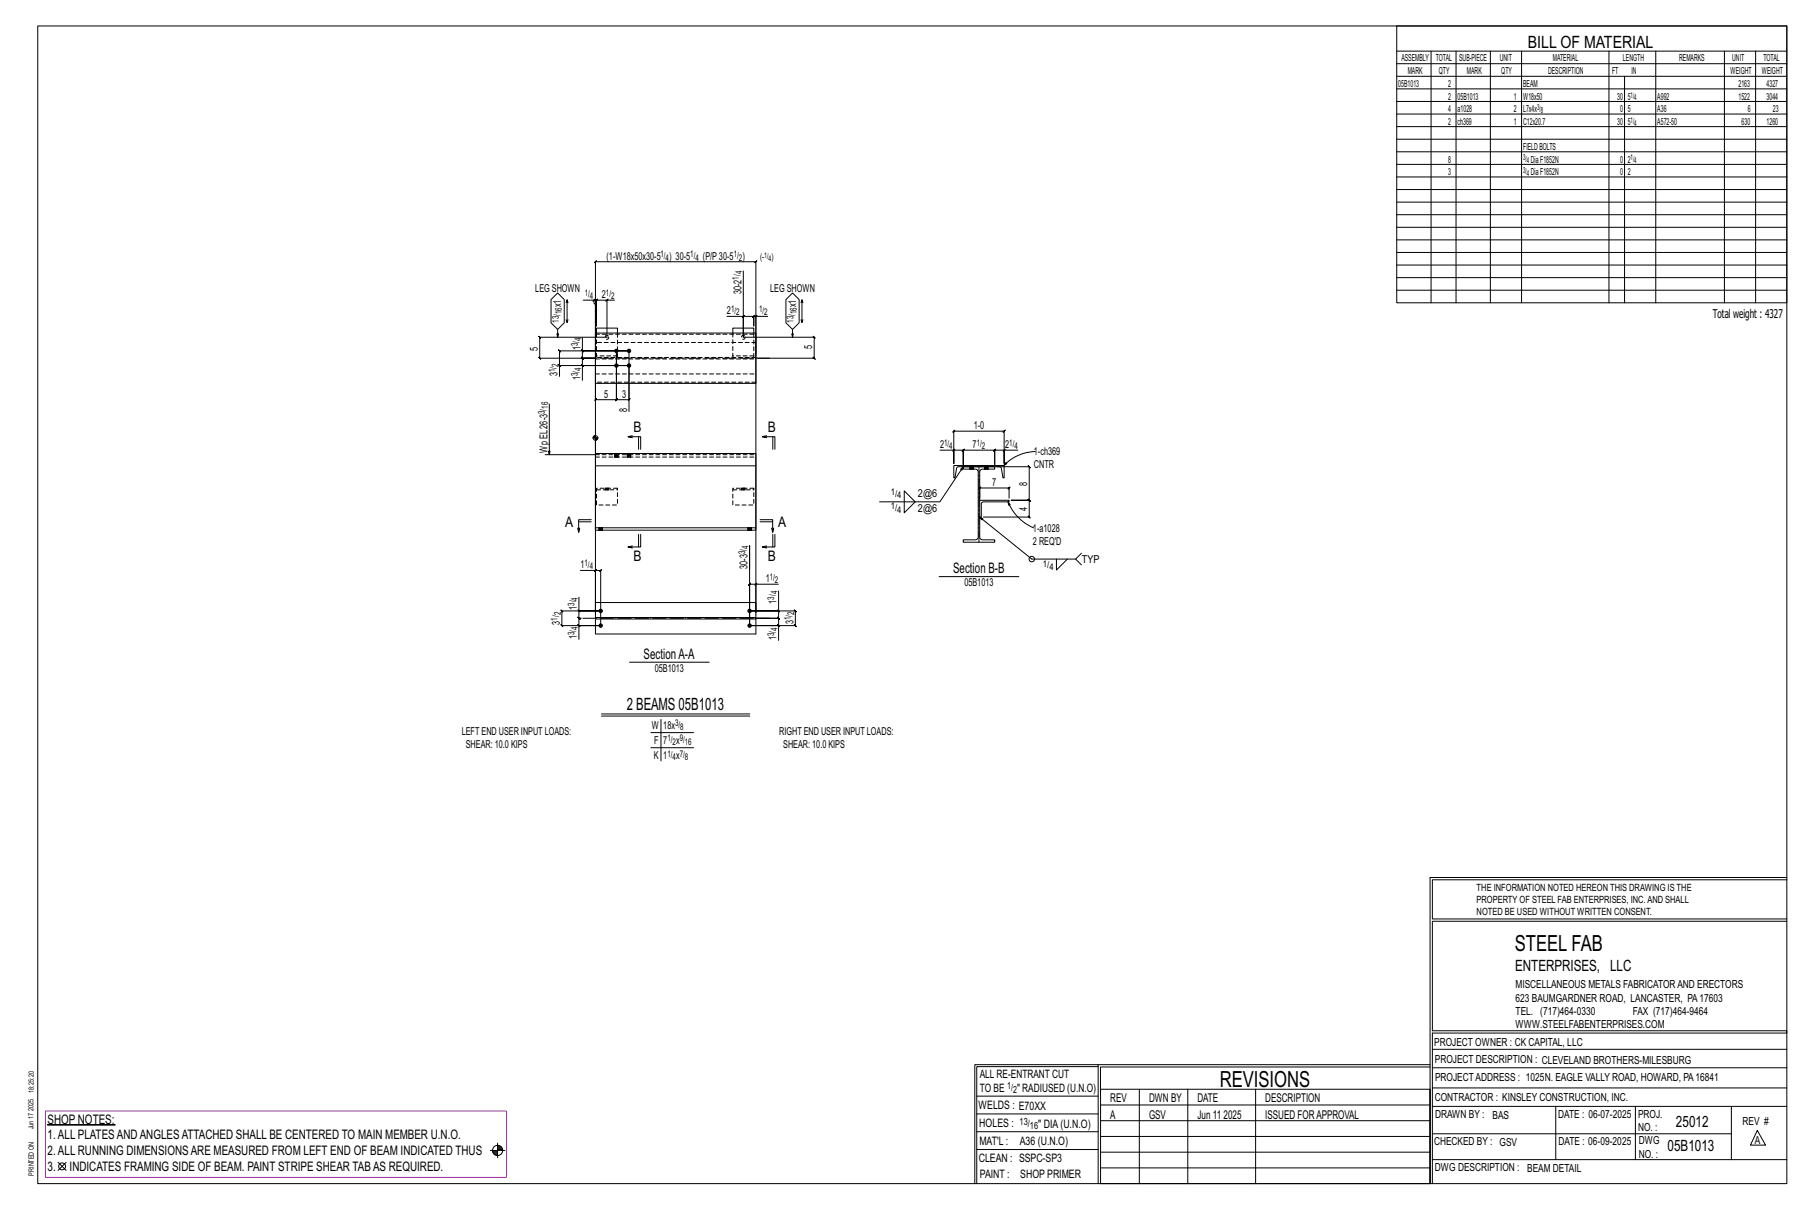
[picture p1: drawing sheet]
<svg xmlns="http://www.w3.org/2000/svg" width="914mm" height="610mm" viewBox="0 0 914 610" stroke-linecap="round" stroke-linejoin="round" font-family="sans-serif">
<g fill="#000" stroke="#000" stroke-width=".5">
<path d="M24 568h34z"/>
<circle cx="311" cy="177" r=".9"/>
<circle cx="317" cy="177" r=".9"/>
<circle cx="311" cy="184" r=".9"/>
<circle cx="317" cy="184" r=".9"/>
<circle cx="303" cy="308" r=".9"/>
<circle cx="303" cy="316" r=".9"/>
<circle cx="378" cy="316" r=".9"/>
<circle cx="378" cy="308" r=".9"/>
</g>
<g fill="none" stroke="#000" stroke-width=".5">
<path d="M19 13h883v584h-883zM705 13h197v140h-197zM705 26h197M705 32h197M705 39h197M722 26v127M735 26v127M752 26v127M768 26v127M812 26v127M820 39v114M836 26v127"/>
<path d="M870 26v127M886 26v127M705 45h197M705 51h197M705 58h197M705 64h197M705 70h197M705 77h197M705 83h197M705 89h197M705 96h197M705 102h197"/>
<path d="M705 108h197M705 115h197M375 137v33h36h-1l1 1v-1v11l-1-1 1 1h-30M705 121h197M705 127h197M705 134h197M278 151l3-3 4 3v12l-4 3-3-3zM286 151v2M287 153l-1-2v12M294 151h6v2v1v25M299 152l1-1zM300 151h1v1l1-1h-1v14v-14v1l1-1h-1h5"/>
<path d="M306 151h1l-1 1zM310 151h-4v19h-34l1 1-1-1v11v-1l1 1h-1h28h-6l-1-1 1 1v-4M367 160h8v10M375 160l1-1zM375 160h5l1-1-1 1v5v-5l1-1-1 1h1M387 160h-6v19M397 151l3-3 3 3v12l-3 3-3-3zM405 151l-1 2M405 153v-2v12M705 140h197M705 146h197M281 166v4"/>
<path d="M286 161v2l1-2M293 177l1 1zM294 170v7h23h-35l1 1-1-1v7M300 168h81v25h-81zM301 168v-2h11v2M317 177v25l1-1-1 1h-6l1-1-1 1v-25v25l1-1-1 1h-11l1-1-1 1v-20M370 168v-2h10v2M381 160l1-1zM400 166v4M404 161l1 2v-2M282 184l1 1zM282 190v-6h35v24"/>
<path d="M293 184l1 1zM300 181h-6l-1-1 1 1v3M317 184h-23v8M277 204v25M300 220v1M300 220v8M319 220h-2M387 220h-2M275 229h25M299 221h3M299 220v1M300 229h81v6h-81z"/>
<path d="M300 235v31M301 221v1M302 221h.1M310 229h.1M310 231h.1M312 229h.1M312 231h.1M317 229h.1M317 231h.1M318 229h.1M318 231h.1M319 221l-2-1h6v7"/>
<path d="M322 220v7M381 235v31M387 221l-2-1h6v7M390 220v7M474 227h7v7v-16l1-1-1 1h26h-1l1-1v1v16v-7h7M481 235h26v6h-1l-1-5h-1h-21l-1 5h-1zM481 227h5v1l1-1h-1v7v-7v1l1-1h-1h16l-1 1 1-1v7v-7l-1 1 1-1h5M482 227l-1 1zM486 236h16v1h-6h-1l-1 1 1 34h1h6v2h-16v-2h6h1l1-1v-33l-2-1h-6zM486 236l-12 17h-30M489 235h.1M489 236h.1"/>
<path d="M489 237h.1M491 235h.1M491 236h.1M491 237h.1M497 235h.1M497 236h.1M497 237h.1M499 235h.1M499 236h.1M499 237h.1M503 236h16v-1l1 1h-1v16l1 1-1-1h-9h9l1 1-1-1v9v-1l1 1h-1h-23M507 227l-1 1z"/>
<path d="M508 233v1l-1 1zM522 228a23 23 0 0 0-15 7M456 248l6 5-6 6zM494 251v-5v1l1-1h-1h15v1l1-1h-1v5M494 252h15v1h-13l-1 1v7h-1l27 21h22l3-3M509 253l1 2h-1zM509 253a24 24 0 0 0 13 13M291 266l1 3M292 263h6M298 262h-6v7l1-3M300 266h81v2h-81zM302 266h.1"/>
<path d="M302 268h.1M304 266h.1M304 268h.1M319 275l-2 1M322 270v6M323 270v6h-6l2 1M377 266h.1M377 268h.1M379 266h.1M379 268h.1M384 262h6v7v-3M384 263h6"/>
<path d="M387 275l-2 1M389 266l1 3M390 270v6M391 270v6h-6l2 1M293 288h7v21v-177v1l1-1h-1h81v1l1-1h-1v177v-14h12M300 288l1-1zM300 288h3l1-1-1 1v28M378 287v-12v41v-21l1-1-1 1h3M381 295l1-1zM393 298v10h-15h23l1 1-1-1v8v-1l1 1h-1h-23h15v7M474 291h40M533 282v6l6-6"/>
<path d="M543 282l3 3M292 315l1 1zM292 308l1 1zM292 301v7h11h-19h-1l1 1v-1v8l-1-1 1 1h19h-11v7M292 308v4v-1l1 1h-1h1l-1-1 1 1h-1v4M300 312h81h-81zM300 312v8h81v-8M300 312v-8h81v8M392 308l1 1zM392 315l1 1zM393 308v4l-1-1 1 1h-12h12l-1-1 1 1v4M318 334h40"/>
<path d="M304 360h74M304 361h74M328 370h22M328 377h22M334 363v21M722 443v154M722 443h180M902 444h-179v20h179M902 465h-179v55h179v1h-179v76M554 538h-61v59M554 537h168M722 538h-167v13"/>
<path d="M723 539h179M723 530h179M493 553h61M555 550h167v47h-167zM555 558h167M575 550v47M599 550v47M634 550v47M723 549h179M723 558h179M785 558v27M825 558v27"/>
<path d="M874 558v27M251 577v7M251 579h2M251 580h3M251 578h2M493 571h61M493 562h61M555 573h167M555 566h167M723 572h151M887 570l4 8h-8zM29 587l4 4"/>
<path d="M33 587l-4 4M247 581h8M249 581h2M249 582h2M250 583h1M492 597v-60h62v60M493 580h61M555 589h167M555 581h167M723 585h179"/>
<circle cx="300" cy="221" r="1.2"/>
<circle cx="521" cy="282" r="1.4"/>
<circle cx="31" cy="589" r="1.8"/>
<circle cx="251" cy="581" r="2.6"/>
</g>
<path d="M23 561h233v33h-233z" fill="none" stroke="#f0f" stroke-width=".5"/>
<g fill="none" stroke="#000" stroke-width=".5" stroke-dasharray="2 1.4">
<path d="M300 169h81M301 168v12M312 180h-11M370 168v12M380 180h-10M381 173h-81M300 189h81M300 181h81M312 180v-12M380 180v-12M381 193h-81M381 180h-81"/>
<path d="M300 229h81M300 231h81M310 229h.1M310 229v2M311 229h.1M311 229l-1 2M311 229h1M311 229v2zM311 231h.1M311 229v2M312 229h.1M312 229v2"/>
<path d="M312 231h.1M312 231v-2M317 229h.1M317 229v2M317 229h1M317 229l1 2zM317 231h.1M318 229h.1M318 229v2M318 231h.1M318 231v-2M489 235h1"/>
<path d="M489 235v1M489 236v1M489 236h1M490 236h-1M490 236v-1M490 236l-1 1M490 235v1zM490 236v1M490 236l1-1M490 235h1M490 236l1 1zM490 237h.1"/>
<path d="M491 236v-1M491 236v1M491 236h.1M491 237h.1M491 237v-1M497 235h.1M497 235v1M497 236v1M497 236h.1M497 236v-1M497 235l1 1zM498 236v-1"/>
<path d="M498 235h.1M498 236v1zM498 236l-1 1M498 237h-1M498 236l1-1M498 236v1M499 236h.1M499 236v-1M499 237h.1M499 237v-1M301 246h11v9h-11zM301 247h11"/>
<path d="M305 246l1 1zM306 246h.1M306 246v1M306 247v-1v1M307 246v1M370 246h10v9h-10zM370 247h10M374 246v1zM374 246h.1M375 246l-1 1M375 247v-1l-1 1M375 246v1"/>
<path d="M376 246v1M302 266h.1M302 266v2M302 268h.1M303 268v-2M303 266v2zM303 268l1-2M303 266h.1M304 268v-2M304 268h.1M377 266h.1M377 266v2"/>
<path d="M377 268h.1M378 268v-2M378 266v2zM378 268l1-2M378 266h1M379 268v-2M379 268h.1"/>
<circle cx="306" cy="170" r="1"/>
<circle cx="375" cy="170" r="1"/>
</g>
<path d="M294 181h94M294 312h94" fill="none" stroke="#000" stroke-width=".5" stroke-dasharray="6.8 1 0 1"/>
<path d="M494 274v-38" fill="none" stroke="#000" stroke-width=".5" stroke-dasharray="5.8 1 1 1"/>
<g font-size="11.2">
<text x="764" y="480">STEEL FAB</text>
<text x="616" y="548">REVISIONS</text>
</g>
<g font-size="8.6">
<text x="771" y="24">BILL OF MATERIAL</text>
<text x="316" y="358">2 BEAMS 05B1013</text>
</g>
<g font-size="7.9">
<text x="765" y="490">ENTERPRISES, LLC</text>
<text x="846" y="569">25012</text>
<text x="842" y="581">05B1013</text>
</g>
<g font-size="7.3">
<text x="320" y="218">B</text>
<text x="387" y="218">B</text>
<text x="285" y="266">A</text>
<text x="393" y="266">A</text>
<text x="320" y="283">B</text>
<text x="387" y="283">B</text>
<text x="481" y="289">Section B-B</text>
<text x="325" y="332">SectionA-A</text>
</g>
<g font-size="6.6">
<text x="24" y="567">SHOP NOTES:</text>
<text x="24" y="575">1.ALL PLATESANDANGLESATTACHED SHALL BE CENTERED TO MAIN MEMBER U.N.O.</text>
<text x="24" y="583">2.ALL RUNNING DIMENSIONSARE MEASURED FROM LEFT END OF BEAM INDICATED THUS</text>
<text x="24" y="591">3.</text>
<text x="35" y="591">INDICATES FRAMING SIDE OF BEAM. PAINT STRIPE SHEAR TABAS REQUIRED.</text>
</g>
<g font-size="6.1">
<text x="864" y="161">Total weight : 4327</text>
<text x="560" y="556">REV</text>
<text x="580" y="556">DWN BY</text>
<text x="604" y="556">DATE</text>
<text x="639" y="556">DESCRIPTION</text>
<text x="560" y="564">A</text>
<text x="580" y="564">GSV</text>
<text x="604" y="564">Jun 11</text>
<text x="617" y="564">2025</text>
<text x="639" y="564">ISSUED FORAPPROVAL</text>
</g>
<g font-size="5.9">
<text x="494" y="560">WELDS : E70XX</text>
<text x="494" y="569">HOLES :</text>
<text x="524" y="569">&quot; DIA(U.N.O)</text>
<text x="494" y="578">MAT'L :</text>
<text x="515" y="578">A36 (U.N.O)</text>
<text x="494" y="586">CLEAN : SSPC-SP3</text>
<text x="495" y="595">PAINT :</text>
<text x="515" y="595">SHOP PRIMER</text>
</g>
<g font-size="5.8">
<text x="494" y="544">ALL RE-ENTRANT CUT</text>
<text x="494" y="551">TO BE</text>
<text x="513" y="551">&quot; RADIUSED (U.N.O)</text>
</g>
<g font-size="5.6">
<text x="765" y="499">MISCELLANEOUS METALS FABRICATORAND ERECTORS</text>
<text x="765" y="505">623 BAUMGARDNER ROAD, LANCASTER, PA17603</text>
<text x="765" y="512">TEL. (717)464-0330</text>
<text x="824" y="512">FAX (717)464-9464</text>
<text x="765" y="519">WWW.STEELFABENTERPRISES.COM</text>
<text x="724" y="528">PROJECT OWNER : CK CAPITAL, LLC</text>
<text x="724" y="537">PROJECT DESCRIPTION : CLEVELAND BROTHERS-MILESBURG</text>
<text x="724" y="545">PROJECTADDRESS : 1025N. EAGLE VALLY ROAD, HOWARD, PA16841</text>
<text x="724" y="556">CONTRACTOR : KINSLEY CONSTRUCTION, INC.</text>
<text x="724" y="564">DRAWN BY :</text>
<text x="753" y="564">BAS</text>
<text x="786" y="564">DATE : 06-07-2025</text>
<text x="827" y="564">PROJ.</text>
<text x="879" y="568">REV #</text>
<text x="827" y="571">NO. :</text>
<text x="724" y="578">CHECKED BY : GSV</text>
<text x="787" y="578">DATE : 06-09-2025</text>
<text x="827" y="578">DWG</text>
<text x="886" y="578">A</text>
<text x="827" y="584">NO. :</text>
<text x="724" y="591">DWG DESCRIPTION : BEAM DETAIL</text>
</g>
<g font-size="5.5">
<text x="306" y="131">(1-W18x50x30-5</text>
<text x="338" y="131">) 30-5</text>
<text x="355" y="131">(P/P30-5</text>
<text x="375" y="131">)</text>
<text x="270" y="147">LEG SHOWN</text>
<text x="374" y="148" transform="rotate(-90 374 148)">30-2</text>
<text x="389" y="147">LEG SHOWN</text>
<text x="283" y="155" transform="rotate(-90 283 155)">x1</text>
<text x="304" y="150">2</text>
<text x="402" y="155" transform="rotate(-90 402 155)">x1</text>
<text x="367" y="159">2</text>
<text x="271" y="177" transform="rotate(-90 271 177)">5</text>
<text x="293" y="177" transform="rotate(-90 293 177)">1</text>
<text x="410" y="176" transform="rotate(-90 410 176)">5</text>
<text x="281" y="190" transform="rotate(-90 281 190)">3</text>
<text x="293" y="192" transform="rotate(-90 293 192)">1</text>
<text x="305" y="201">5</text>
<text x="314" y="201">3</text>
<text x="316" y="208" transform="rotate(-90 316 208)">8</text>
<text x="491" y="217">1-0</text>
<text x="474" y="226">2</text>
<text x="491" y="226">7</text>
<text x="507" y="226">2</text>
<text x="276" y="228" transform="rotate(-90 276 228)">Wp EL26-3</text>
<text x="522" y="230">1-ch369</text>
<text x="522" y="236">CNTR</text>
<text x="501" y="245">7</text>
<text x="518" y="245" transform="rotate(-90 518 245)">8</text>
<text x="463" y="251">2@6</text>
<text x="518" y="258" transform="rotate(-90 518 258)">4</text>
<text x="463" y="258">2@6</text>
<text x="521" y="268">1-a1028</text>
<text x="521" y="275">2 REQ'D</text>
<text x="293" y="287">1</text>
<text x="377" y="287" transform="rotate(-90 377 287)">30-3</text>
<text x="546" y="284">TYP</text>
<text x="386" y="294">1</text>
<text x="487" y="296">05B1013</text>
<text x="392" y="305" transform="rotate(-90 392 305)">1</text>
<text x="291" y="308" transform="rotate(-90 291 308)">1</text>
<text x="283" y="315" transform="rotate(-90 283 315)">3</text>
<text x="400" y="315" transform="rotate(-90 400 315)">3</text>
<text x="291" y="323" transform="rotate(-90 291 323)">1</text>
<text x="392" y="323" transform="rotate(-90 392 323)">1</text>
<text x="330" y="339">05B1013</text>
<text x="233" y="371">LEFT END USER INPUT LOADS:</text>
<text x="329" y="368">W</text>
<text x="335" y="368">18x</text>
<text x="393" y="371">RIGHT END USER INPUT LOADS:</text>
<text x="235" y="378">SHEAR: 10.0 KIPS</text>
<text x="330" y="375">F</text>
<text x="335" y="375">7</text>
<text x="341" y="375">x</text>
<text x="395" y="378">SHEAR: 10.0 KIPS</text>
<text x="330" y="383">K</text>
<text x="335" y="383">1</text>
<text x="341" y="383">x</text>
</g>
<g font-size="5">
<text x="745" y="450">THE INFORMATION NOTED HEREON THIS DRAWING IS THE</text>
<text x="745" y="456">PROPERTY OF STEEL FAB ENTERPRISES, INC.AND SHALL</text>
<text x="745" y="462">NOTED BE USED WITHOUT WRITTEN CONSENT.</text>
<text x="508" y="550">1/</text>
<text x="511" y="551">2</text>
<text x="515" y="568">13/</text>
<text x="520" y="570">16</text>
</g>
<g font-size="4.9">
<text x="707" y="31">ASSEMBLY</text>
<text x="725" y="31">TOTAL</text>
<text x="736" y="31">SUB-PIECE</text>
<text x="757" y="31">UNIT</text>
<text x="784" y="31">MATERIAL</text>
<text x="819" y="31">LENGTH</text>
<text x="847" y="31">REMARKS</text>
<text x="874" y="31">UNIT</text>
<text x="890" y="31">TOTAL</text>
<text x="710" y="37">MARK</text>
<text x="726" y="37">QTY</text>
<text x="740" y="37">MARK</text>
<text x="758" y="37">QTY</text>
<text x="781" y="37">DESCRIPTION</text>
<text x="814" y="37">FT</text>
<text x="823" y="37">IN</text>
<text x="873" y="37">WEIGHT</text>
<text x="889" y="37">WEIGHT</text>
<text x="706" y="44">05B1013</text>
<text x="731" y="44">2</text>
<text x="769" y="44">BEAM</text>
<text x="877" y="44">2163</text>
<text x="891" y="44">4327</text>
<text x="731" y="50">2</text>
<text x="736" y="50">05B1013</text>
<text x="764" y="50">1</text>
<text x="769" y="50">W18x50</text>
<text x="816" y="50">30</text>
<text x="821" y="50">5</text>
<text x="836" y="50">A992</text>
<text x="877" y="50">1522</text>
<text x="891" y="50">3044</text>
<text x="731" y="57">4</text>
<text x="736" y="57">a1028</text>
<text x="764" y="57">2</text>
<text x="769" y="57">L7x4x</text>
<text x="818" y="57">0</text>
<text x="821" y="57">5</text>
<text x="836" y="57">A36</text>
<text x="882" y="57">6</text>
<text x="895" y="57">23</text>
<text x="731" y="63">2</text>
<text x="736" y="63">ch369</text>
<text x="764" y="63">1</text>
<text x="769" y="63">C12x20.7</text>
<text x="816" y="63">30</text>
<text x="821" y="63">5</text>
<text x="836" y="63">A572-50</text>
<text x="879" y="63">630</text>
<text x="891" y="63">1260</text>
<text x="769" y="76">FIELDBOLTS</text>
<text x="731" y="82">8</text>
<text x="772" y="82">DiaF1852N</text>
<text x="818" y="82">0</text>
<text x="821" y="82">2</text>
<text x="731" y="88">3</text>
<text x="772" y="88">DiaF1852N</text>
<text x="818" y="88">0</text>
<text x="821" y="88">2</text>
</g>
<g font-size="4.7">
<text x="333" y="130">1/</text>
<text x="336" y="132">4</text>
<text x="348" y="130">1/</text>
<text x="351" y="132">4</text>
<text x="370" y="130">1/</text>
<text x="373" y="132">2</text>
<text x="384" y="131">(-</text>
<text x="389" y="131">)</text>
<text x="373" y="141" transform="rotate(-90 373 141)">1/</text>
<text x="375" y="138" transform="rotate(-90 375 138)">4</text>
<text x="295" y="149">1/</text>
<text x="306" y="149">1/</text>
<text x="298" y="151">4</text>
<text x="308" y="151">2</text>
<text x="284" y="159" transform="rotate(-90 284 159)">16</text>
<text x="369" y="157">1/</text>
<text x="372" y="159">2</text>
<text x="383" y="157">1/</text>
<text x="386" y="159">2</text>
<text x="402" y="159" transform="rotate(-90 402 159)">16</text>
<text x="282" y="163" transform="rotate(-90 282 163)">13/</text>
<text x="400" y="163" transform="rotate(-90 400 163)">13/</text>
<text x="293" y="172" transform="rotate(-90 293 172)">4</text>
<text x="292" y="175" transform="rotate(-90 292 175)">3/</text>
<text x="282" y="185" transform="rotate(-90 282 185)">2</text>
<text x="280" y="188" transform="rotate(-90 280 188)">1/</text>
<text x="292" y="190" transform="rotate(-90 292 190)">3/</text>
<text x="293" y="187" transform="rotate(-90 293 187)">4</text>
<text x="275" y="209" transform="rotate(-90 275 209)">3/</text>
<text x="277" y="206" transform="rotate(-90 277 206)">16</text>
<text x="476" y="225">1/</text>
<text x="479" y="227">4</text>
<text x="493" y="225">1/</text>
<text x="495" y="227">2</text>
<text x="509" y="225">1/</text>
<text x="512" y="227">4</text>
<text x="449" y="250">1/</text>
<text x="453" y="251">4</text>
<text x="449" y="257">1/</text>
<text x="453" y="259">4</text>
<text x="376" y="280" transform="rotate(-90 376 280)">3/</text>
<text x="378" y="277" transform="rotate(-90 378 277)">4</text>
<text x="295" y="286">1/</text>
<text x="298" y="287">4</text>
<text x="526" y="286">1/</text>
<text x="530" y="288">4</text>
<text x="388" y="293">1/</text>
<text x="391" y="294">2</text>
<text x="392" y="300" transform="rotate(-90 392 300)">4</text>
<text x="290" y="306" transform="rotate(-90 290 306)">3/</text>
<text x="292" y="303" transform="rotate(-90 292 303)">4</text>
<text x="391" y="303" transform="rotate(-90 391 303)">3/</text>
<text x="283" y="311" transform="rotate(-90 283 311)">2</text>
<text x="401" y="310" transform="rotate(-90 401 310)">2</text>
<text x="281" y="313" transform="rotate(-90 281 313)">1/</text>
<text x="292" y="318" transform="rotate(-90 292 318)">4</text>
<text x="399" y="313" transform="rotate(-90 399 313)">1/</text>
<text x="290" y="321" transform="rotate(-90 290 321)">3/</text>
<text x="391" y="321" transform="rotate(-90 391 321)">3/</text>
<text x="392" y="319" transform="rotate(-90 392 319)">4</text>
<text x="341" y="367">3/</text>
<text x="343" y="368">8</text>
<text x="337" y="374">1/</text>
<text x="339" y="376">2</text>
<text x="343" y="374">9/</text>
<text x="346" y="376">16</text>
<text x="337" y="382">1/</text>
<text x="339" y="383">4</text>
<text x="343" y="382">7/</text>
<text x="346" y="383">8</text>
</g>
<g font-size="4.2">
<text x="823" y="49">1/</text>
<text x="825" y="51">4</text>
<text x="776" y="56">3/</text>
<text x="778" y="57">8</text>
<text x="823" y="62">1/</text>
<text x="825" y="63">4</text>
<text x="769" y="81">3/</text>
<text x="770" y="82">4</text>
<text x="823" y="81">1/</text>
<text x="825" y="82">4</text>
<text x="769" y="87">3/</text>
<text x="770" y="89">4</text>
</g>
<g font-size="4">
<text x="386" y="130">1/</text>
<text x="388" y="132">4</text>
</g>
<g font-size="3.7">
<text x="17" y="551" transform="rotate(-90 17 551)">18:25:20</text>
<text x="17" y="561" transform="rotate(-90 17 561)">2025</text>
<text x="17" y="570" transform="rotate(-90 17 570)">Jun 17</text>
<text x="17" y="593" transform="rotate(-90 17 593)">PRINTED ON</text>
</g>
</svg>
